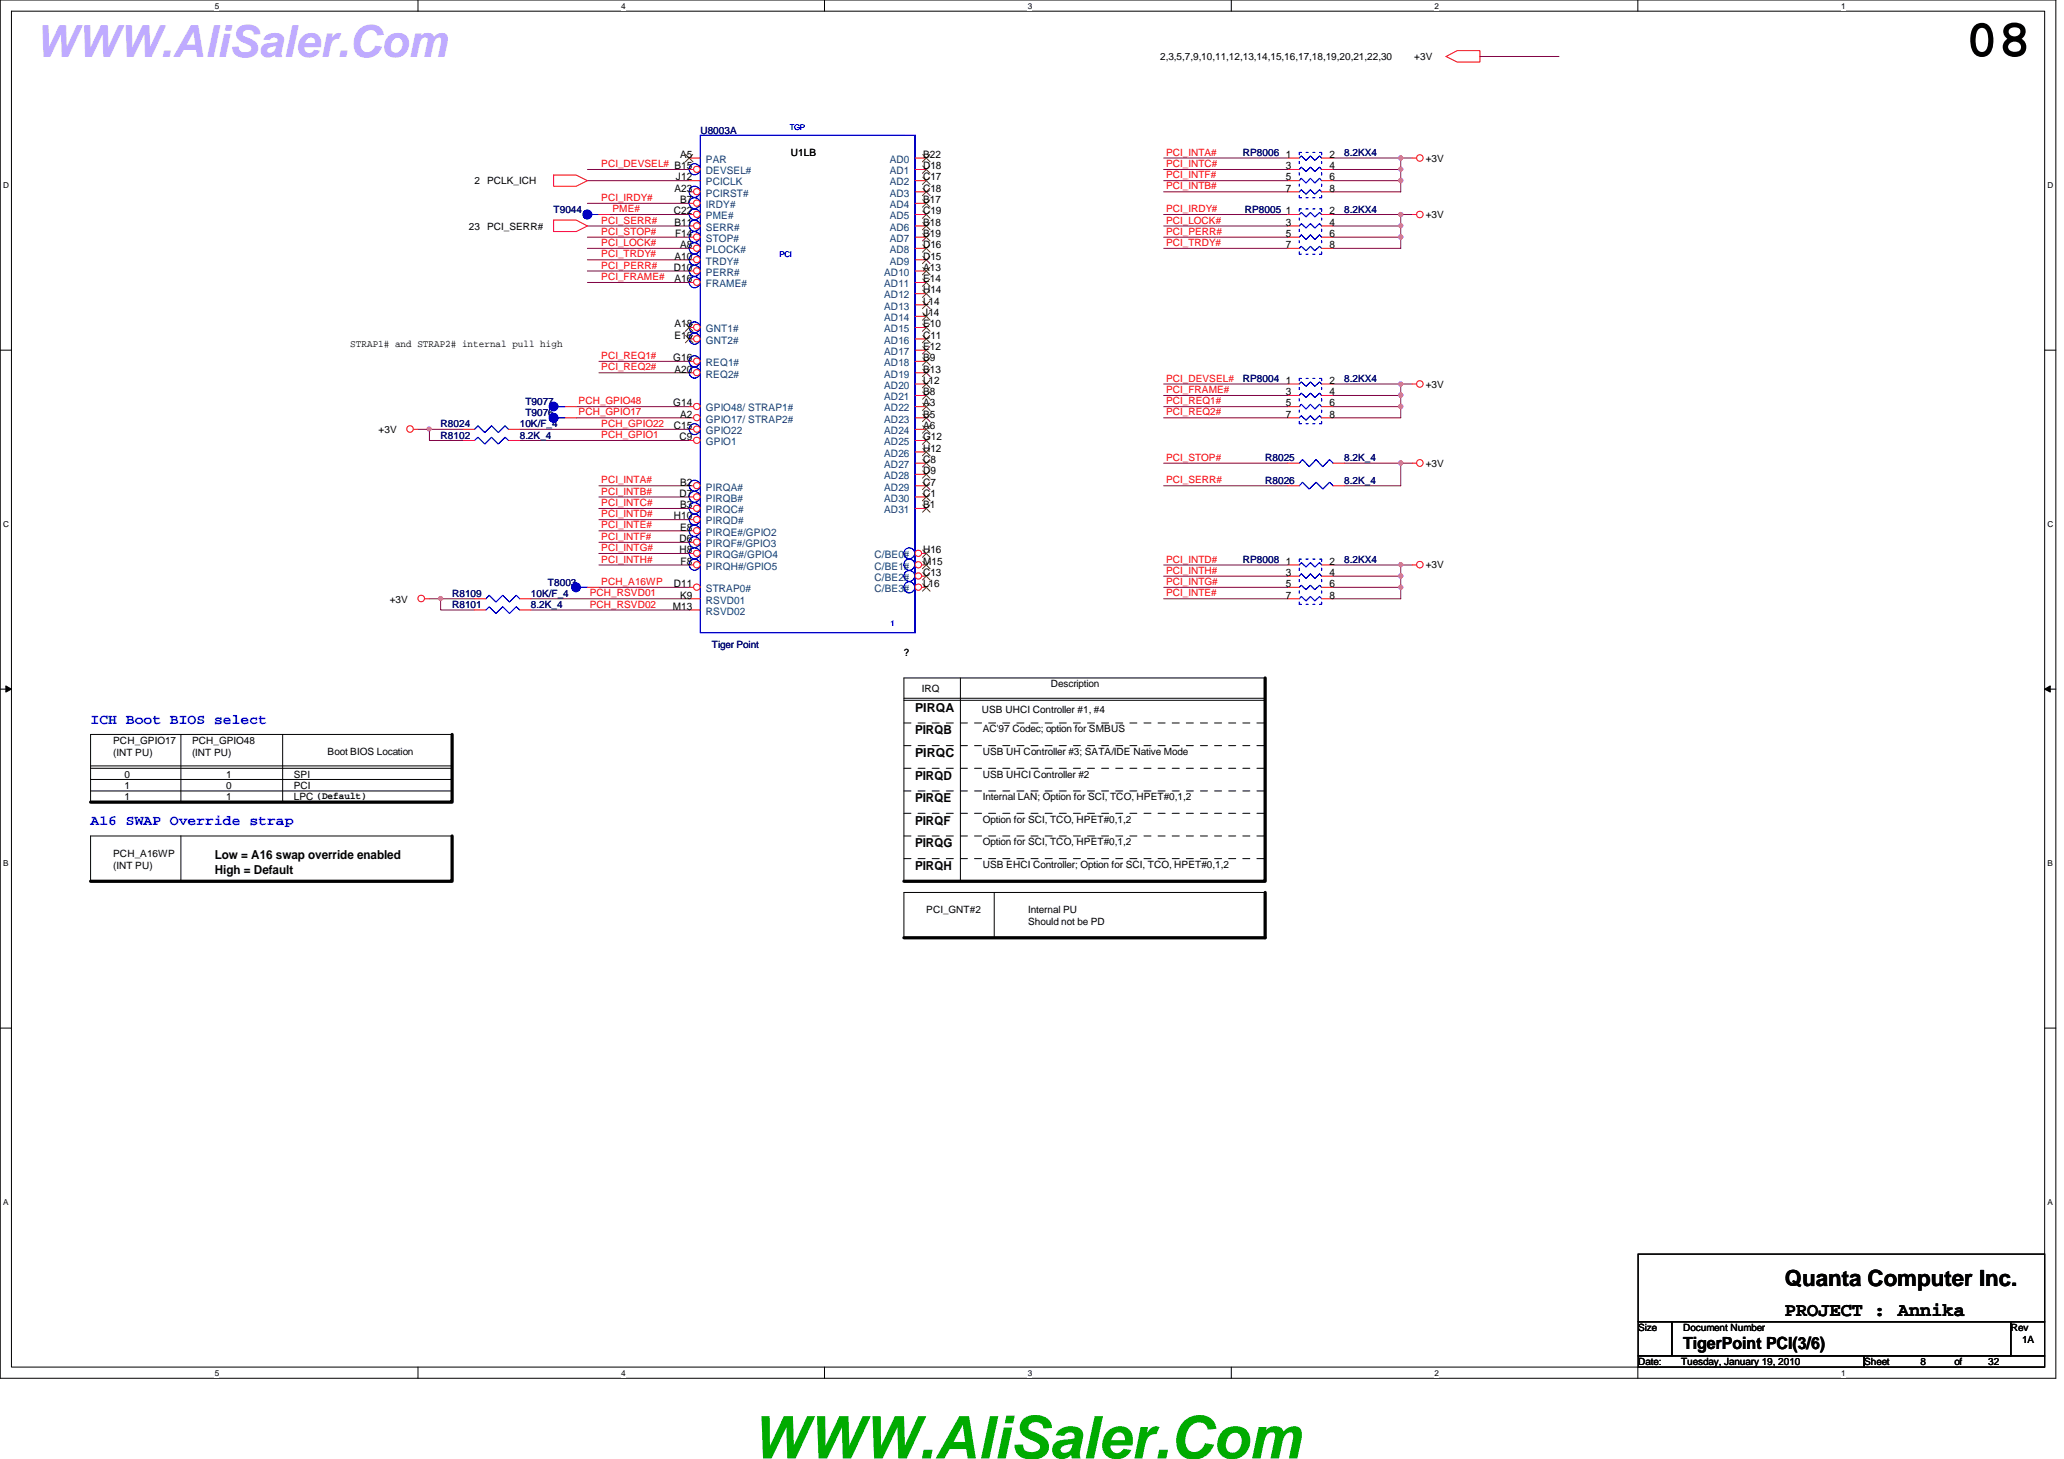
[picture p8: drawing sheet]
<svg xmlns="http://www.w3.org/2000/svg" width="297mm" height="210mm" viewBox="0 0 297 210" stroke-linecap="round" stroke-linejoin="round" font-family="sans-serif">
<path d="M0 0h295.9v198.3h-295.9zM1.6 1.6h292.7v195.1h-292.7z" fill="none" stroke="#000" stroke-width=".14"/>
<g fill="#fff">
<path d="M30.9 .2h.6v1.3h-.6z"/>
<path d="M30.9 196.8h.6v1.4h-.6z"/>
</g>
<path d="M60.2 0v1.6M60.2 196.7v1.6" fill="none" stroke="#000" stroke-width=".14"/>
<g fill="#fff">
<path d="M89.4 .2h.6v1.3h-.6z"/>
<path d="M89.4 196.8h.6v1.4h-.6z"/>
</g>
<path d="M118.7 0v1.6M118.7 196.7v1.6" fill="none" stroke="#000" stroke-width=".14"/>
<g fill="#fff">
<path d="M147.9 .2h.6v1.3h-.6z"/>
<path d="M147.9 196.8h.6v1.4h-.6z"/>
</g>
<path d="M177.2 0v1.6M177.2 196.7v1.6" fill="none" stroke="#000" stroke-width=".14"/>
<g fill="#fff">
<path d="M206.5 .2h.5v1.3h-.5z"/>
<path d="M206.5 196.8h.5v1.4h-.5z"/>
</g>
<path d="M235.7 0v1.6M235.7 196.7v1.6" fill="none" stroke="#000" stroke-width=".14"/>
<g fill="#fff">
<path d="M265 .2h.6v1.3h-.6z"/>
<path d="M265 196.8h.6v1.4h-.6z"/>
<path d="M.5 26h.8v1.3h-.8z"/>
<path d="M294.7 26h.8v1.3h-.8z"/>
<path d="M.5 74.8h.8v1.3h-.8z"/>
<path d="M294.7 74.8h.8v1.3h-.8z"/>
</g>
<path d="M0 50.4h1.6M294.3 50.4h1.6" fill="none" stroke="#000" stroke-width=".14"/>
<g fill="#fff">
<path d="M.5 123.5h.7v1.3h-.7z"/>
<path d="M294.7 123.5h.7v1.3h-.7z"/>
</g>
<path d="M0 99.1h1.6M.8 98.7l.8 .4-.8 .5zM294.3 99.1h1.6M294.3 99.1l.8-.4v.9z" fill="none" stroke="#000" stroke-width=".14"/>
<path d="M.8 98.7l.8 .4-.8 .5zM294.3 99.1l.8-.4v.9z" fill="#000"/>
<g fill="#fff">
<path d="M.5 172.3h.7v1.3h-.7z"/>
<path d="M294.7 172.3h.7v1.3h-.7z"/>
</g>
<path d="M0 147.9h1.6M294.3 147.9h1.6" fill="none" stroke="#000" stroke-width=".14"/>
<path d="M201.6 22.7v1.7M201.6 55.2h1.6M191.9 81.3h9.7M191.9 86.1h9.7" fill="none" stroke="#800040" stroke-width=".14"/>
<circle cx="201.6" cy="22.7" r=".3" fill="#f0f"/>
<circle cx="201.6" cy="22.7" r=".3" fill="none" stroke="#f0f" stroke-width=".14"/>
<path d="M201.6 56.9v1.6" fill="none" stroke="#800040" stroke-width=".14"/>
<circle cx="201.6" cy="58.5" r=".31" fill="#f0f"/>
<circle cx="201.6" cy="58.5" r=".31" fill="none" stroke="#f0f" stroke-width=".14"/>
<circle cx="201.6" cy="56.8" r=".3" fill="#f0f"/>
<circle cx="201.6" cy="56.8" r=".3" fill="none" stroke="#f0f" stroke-width=".14"/>
<path d="M201.6 30.9v1.6" fill="none" stroke="#800040" stroke-width=".14"/>
<circle cx="201.6" cy="30.9" r=".3" fill="#f0f"/>
<circle cx="201.6" cy="30.9" r=".3" fill="none" stroke="#f0f" stroke-width=".14"/>
<path d="M191.9 32.5h9.7M191.9 58.5h9.7M191.9 82.9h9.7" fill="none" stroke="#800040" stroke-width=".14"/>
<circle cx="201.6" cy="82.9" r=".31" fill="#f0f"/>
<circle cx="201.6" cy="82.9" r=".31" fill="none" stroke="#f0f" stroke-width=".14"/>
<path d="M191.9 34.1h9.7M201.6 24.4v1.6M201.6 82.9v1.6" fill="none" stroke="#800040" stroke-width=".14"/>
<circle cx="201.6" cy="26" r=".31" fill="#f0f"/>
<circle cx="201.6" cy="26" r=".31" fill="none" stroke="#f0f" stroke-width=".14"/>
<circle cx="201.6" cy="24.3" r=".3" fill="#f0f"/>
<circle cx="201.6" cy="24.3" r=".3" fill="none" stroke="#f0f" stroke-width=".14"/>
<path d="M191.9 27.6h9.7M201.6 34.1v1.6M191.9 84.5h9.7v1.6" fill="none" stroke="#800040" stroke-width=".14"/>
<circle cx="201.6" cy="84.5" r=".3" fill="#f0f"/>
<circle cx="201.6" cy="84.5" r=".3" fill="none" stroke="#f0f" stroke-width=".14"/>
<path d="M201.6 26v1.6M201.6 55.2v1.7" fill="none" stroke="#800040" stroke-width=".14"/>
<circle cx="201.6" cy="56.8" r=".3" fill="#f0f"/>
<circle cx="201.6" cy="56.8" r=".3" fill="none" stroke="#f0f" stroke-width=".14"/>
<circle cx="201.6" cy="55.2" r=".3" fill="#f0f"/>
<circle cx="201.6" cy="55.2" r=".3" fill="none" stroke="#f0f" stroke-width=".14"/>
<path d="M191.9 26h9.7M191.9 30.9h9.7M191.9 56.9h9.7" fill="none" stroke="#800040" stroke-width=".14"/>
<circle cx="201.6" cy="30.9" r=".3" fill="#f0f"/>
<circle cx="201.6" cy="30.9" r=".3" fill="none" stroke="#f0f" stroke-width=".14"/>
<path d="M191.9 22.7h9.7" fill="none" stroke="#800040" stroke-width=".14"/>
<circle cx="201.6" cy="22.7" r=".3" fill="#f0f"/>
<circle cx="201.6" cy="22.7" r=".3" fill="none" stroke="#f0f" stroke-width=".14"/>
<path d="M201.6 81.3h1.6" fill="none" stroke="#800040" stroke-width=".14"/>
<circle cx="201.6" cy="81.2" r=".3" fill="#f0f"/>
<circle cx="201.6" cy="81.2" r=".3" fill="none" stroke="#f0f" stroke-width=".14"/>
<path d="M191.9 24.4h9.7M191.9 35.7h9.7M201.6 32.5v1.6M201.6 22.7h1.6M201.6 30.9h1.6M201.6 58.5v1.6h-9.7M201.6 81.3v1.6" fill="none" stroke="#800040" stroke-width=".14"/>
<circle cx="201.6" cy="34.1" r=".31" fill="#f0f"/>
<circle cx="201.6" cy="34.1" r=".31" fill="none" stroke="#f0f" stroke-width=".14"/>
<circle cx="201.6" cy="32.5" r=".3" fill="#f0f"/>
<circle cx="201.6" cy="32.5" r=".3" fill="none" stroke="#f0f" stroke-width=".14"/>
<g fill="none" stroke="#800040" stroke-width=".14">
<path d="M84.5 29.3h14.7M84.5 35.7h14.7M84.5 24.4h14.7M84.5 39h14.7M84.5 32.5h14.7M84.5 34.1h14.7M84.5 37.4h14.7M82.9 58.5h16.3M84.5 40.6h14.7M86.2 53.6h13M86.2 52h13M191.9 55.2h9.7"/>
<path d="M61.8 61.8h4.9M74.8 61.8h24.4M82.9 60.1h16.3M86.2 78h13M86.2 76.4h13M86.2 79.6h13M86.2 74.8h13M86.2 69.9h13M86.2 71.5h13M86.2 73.2h13M86.2 81.3h13M86.2 84.5h13"/>
</g>
<circle cx="61.8" cy="61.7" r=".3" fill="#f0f"/>
<circle cx="61.8" cy="61.7" r=".3" fill="none" stroke="#f0f" stroke-width=".14"/>
<g fill="none" stroke="#800040" stroke-width=".14">
<path d="M167.5 22.7h17.8M167.5 24.4h17.8M167.5 26h17.8M167.5 27.6h17.8M167.5 30.9h17.8M167.5 32.5h17.8M167.5 34.1h17.8M167.5 35.7h17.8M167.5 55.2h17.8M167.5 56.9h17.8M167.5 58.5h17.8M167.5 66.6h17.8"/>
<path d="M167.5 69.9h17.8M167.5 60.1h17.8M193.5 66.6h8.1v3.3M167.5 82.9h17.8M167.5 84.5h17.8"/>
</g>
<circle cx="201.6" cy="66.6" r=".31" fill="#f0f"/>
<circle cx="201.6" cy="66.6" r=".31" fill="none" stroke="#f0f" stroke-width=".14"/>
<path d="M84.5 26h14.7M193.5 69.9h8.1M201.6 66.6h1.6M68.3 86.1h-4.9v1.7h4.9M76.4 86.1h22.8M76.4 87.8h22.8M167.5 81.3h17.8M167.5 86.1h17.8" fill="none" stroke="#800040" stroke-width=".14"/>
<circle cx="63.4" cy="86.1" r=".3" fill="#f0f"/>
<circle cx="63.4" cy="86.1" r=".3" fill="none" stroke="#f0f" stroke-width=".14"/>
<path d="M213 8.1h11.4M87.8 30.9h11.4M60.2 61.8h1.6v1.6h4.9M74.8 63.4h24.4M61.8 86.1h1.6" fill="none" stroke="#800040" stroke-width=".14"/>
<g fill="none" stroke="#f00" stroke-width=".14">
<path d="M208.1 8.1l1.6-.8h3.3v1.6h-3.3zM79.7 25.2h3.2l1.6 .8-1.6 .8h-3.2zM79.7 31.7h3.2l1.6 .8-1.6 .8h-3.2zM203.2 22.7h.7M203.2 30.9h.7M203.2 55.2h.7M59.5 61.8h.7M185.3 69.9h1.7M191.9 69.9h1.6M203.2 66.6h.7M61.1 86.1h.7M203.2 81.3h.7"/>
<circle cx="204.3" cy="30.9" r=".47"/>
<circle cx="204.3" cy="22.7" r=".47"/>
<circle cx="204.3" cy="55.2" r=".47"/>
<circle cx="59" cy="61.7" r=".47"/>
<circle cx="204.3" cy="66.6" r=".48"/>
<circle cx="60.6" cy="86.1" r=".47"/>
<circle cx="204.3" cy="81.2" r=".47"/>
</g>
<g fill="none" stroke="#000" stroke-width=".14">
<path d="M138.2 97.5v29.3M182.1 97.5h-52v29.3M13 110.2h52.1M13 110.5h52.1M13 112.1h52.1M13 113.8h52.1M26 105.7v9.7M40.7 105.7v9.7M65.1 105.7h-52.1v9.7M130.1 100.8h52M130.1 100.5h52M26 120.3v6.5"/>
<path d="M65.1 120.3h-52.1v6.5M143.1 128.4v6.5M182.1 128.4h-52v6.5M235.8 180.4h58.5v9.8h-58.5zM235.8 190.2h4.8v4.9h-4.8zM235.8 195.1h32.5v1.6h-32.5zM240.6 190.2h48.8v4.9h-48.8zM268.3 195.1h26v1.6h-26zM289.4 190.2h4.9v4.9h-4.9z"/>
</g>
<path d="M182.1 97.5v29.3h-52M65.1 105.7v9.7h-52.1M65.1 120.3v6.5h-52.1M182.1 128.4v6.5h-52" fill="none" stroke="#000" stroke-width=".47"/>
<g fill="none" stroke="#000" stroke-width=".14" stroke-dasharray="1 1 1 1 1 1 1 1">
<path d="M130.1 104h52M130.1 107.3h52M130.1 110.5h52M130.1 113.8h52M130.1 117h52M182.1 104h.1M182.1 107.3h.1M182.1 110.5h.1M182.1 113.8h.1M182.1 117h.1M130.1 120.3h52M130.1 123.5h52"/>
<path d="M182.1 120.3h.1M182.1 123.5h.1"/>
</g>
<path d="M187 69.9l.4-.5 1 1 1-1 1 1 .9-1 .6 .5" fill="none" stroke="#00f" stroke-width=".14"/>
<circle cx="84.5" cy="30.9" r=".64" fill="#00f"/>
<g fill="none" stroke="#00f" stroke-width=".14">
<path d="M85.2 30.9h1"/>
<circle cx="84.5" cy="30.9" r=".64"/>
</g>
<circle cx="84.5" cy="30.9" r=".64" fill="#00f"/>
<g fill="none" stroke="#00f" stroke-width=".14">
<path d="M100.8 19.5h30.9v71.5h-30.9zM130.1 19.5h-29.3v71.5h30.9v-71.5M85.2 30.9h1M187 55.8v.2M187 57.4v.3M187 59v.3M187 55.2l.3-.3 .7 .7 .6-.7 .6 .7 .7-.7 .3 .3M187 56.9l.3-.3 .7 .6 .6-.6 .6 .6 .7-.6 .3 .3M187 58.5l.3-.3 .7 .6 .6-.6 .6 .6 .7-.6 .3 .3M187.3 54.4h-.3v.4M188 54.4h.3M188.9 54.4h.3"/>
<path d="M189.9 54.4h.3v.4M190.2 59v.3M190.2 57.4v.3M190.2 55.8v.2M68.3 61.8l.5-.5 1 .9 .9-.9 1 .9 1-.9 .5 .5M187 60.6v.4h.3M187 60.1l.3-.3 .7 .7 .6-.7 .6 .7 .7-.7 .3 .3M187 66.6l.4-.5 1 1 1-1 1 1 .9-1 .6 .5M188 61h.3M188.9 61h.3M190.2 60.6v.4h-.3M69.9 87.8l.5-.5 1 1 .9-1 1 1 1-1 .5 .5"/>
<circle cx="84.5" cy="30.9" r=".64"/>
<circle cx="100" cy="35.7" r=".79"/>
<circle cx="100" cy="32.5" r=".79"/>
<circle cx="100" cy="24.3" r=".79"/>
<circle cx="100" cy="27.6" r=".79"/>
<circle cx="100" cy="29.2" r=".78"/>
<circle cx="100" cy="30.8" r=".78"/>
<circle cx="100" cy="39" r=".78"/>
<circle cx="100" cy="34.1" r=".78"/>
<circle cx="100" cy="37.4" r=".78"/>
<circle cx="100" cy="40.6" r=".79"/>
<circle cx="100" cy="48.7" r=".79"/>
<circle cx="100" cy="52" r=".79"/>
<circle cx="100" cy="53.6" r=".78"/>
<circle cx="100" cy="47.1" r=".78"/>
<circle cx="100" cy="73.1" r=".79"/>
<circle cx="100" cy="76.4" r=".79"/>
<circle cx="100" cy="79.6" r=".78"/>
<circle cx="100" cy="71.5" r=".78"/>
<circle cx="100" cy="74.7" r=".78"/>
<circle cx="100" cy="78" r=".78"/>
<circle cx="100" cy="69.9" r=".78"/>
<circle cx="100" cy="61.7" r=".78"/>
<circle cx="130.9" cy="79.6" r=".78"/>
<circle cx="100" cy="81.2" r=".79"/>
<circle cx="130.9" cy="84.5" r=".79"/>
<circle cx="130.9" cy="81.2" r=".79"/>
<circle cx="130.9" cy="82.9" r=".78"/>
</g>
<g fill="none" stroke="#f00" stroke-width=".14">
<path d="M86.2 30.9h1.6M185.3 55.2h1.7M185.3 56.9h1.7M185.3 58.5h1.7M190.2 55.2h1.7M190.2 56.9h1.7M190.2 58.5h1.7M66.7 61.8h1.6M73.2 61.8h1.6M185.3 60.1h1.7M185.3 66.6h1.7M190.2 60.1h1.7"/>
<path d="M191.9 66.6h1.6M68.3 87.8h1.6M74.8 87.8h1.6"/>
</g>
<circle cx="100.3" cy="81.3" r=".46" fill="#fff"/>
<g fill="none" stroke="#f00" stroke-width=".14">
<path d="M99.2 81.3h.6"/>
<circle cx="100.3" cy="81.3" r=".46"/>
</g>
<circle cx="100.3" cy="79.6" r=".46" fill="#fff"/>
<g fill="none" stroke="#f00" stroke-width=".14">
<path d="M99.2 79.6h.6"/>
<circle cx="100.3" cy="79.6" r=".46"/>
</g>
<circle cx="100.3" cy="78" r=".46" fill="#fff"/>
<g fill="none" stroke="#f00" stroke-width=".14">
<path d="M99.2 78h.6"/>
<circle cx="100.3" cy="78" r=".46"/>
</g>
<circle cx="100.3" cy="76.3" r=".46" fill="#fff"/>
<g fill="none" stroke="#f00" stroke-width=".14">
<path d="M99.2 76.4h.6"/>
<circle cx="100.3" cy="76.3" r=".46"/>
</g>
<circle cx="100.3" cy="74.7" r=".46" fill="#fff"/>
<g fill="none" stroke="#f00" stroke-width=".14">
<path d="M99.2 74.8h.6"/>
<circle cx="100.3" cy="74.7" r=".46"/>
</g>
<circle cx="100.3" cy="73.1" r=".46" fill="#fff"/>
<g fill="none" stroke="#f00" stroke-width=".14">
<path d="M99.2 73.2h.6"/>
<circle cx="100.3" cy="73.1" r=".46"/>
</g>
<circle cx="100.3" cy="71.5" r=".46" fill="#fff"/>
<g fill="none" stroke="#f00" stroke-width=".14">
<path d="M99.2 71.5h.6"/>
<circle cx="100.3" cy="71.5" r=".46"/>
</g>
<circle cx="100.3" cy="69.9" r=".46" fill="#fff"/>
<g fill="none" stroke="#f00" stroke-width=".14">
<path d="M99.2 69.9h.6"/>
<circle cx="100.3" cy="69.9" r=".46"/>
</g>
<circle cx="100.3" cy="63.3" r=".46" fill="#fff"/>
<g fill="none" stroke="#f00" stroke-width=".14">
<path d="M99.2 63.4h.6"/>
<circle cx="100.3" cy="63.3" r=".46"/>
</g>
<circle cx="100.3" cy="61.7" r=".46" fill="#fff"/>
<g fill="none" stroke="#f00" stroke-width=".14">
<path d="M99.2 61.8h.6M99.2 87.8h1.6"/>
<circle cx="100.3" cy="61.7" r=".46"/>
</g>
<circle cx="100.3" cy="53.6" r=".46" fill="#fff"/>
<g fill="none" stroke="#f00" stroke-width=".14">
<path d="M99.2 53.6h.6"/>
<circle cx="100.3" cy="53.6" r=".46"/>
</g>
<circle cx="100.3" cy="52" r=".46" fill="#fff"/>
<g fill="none" stroke="#f00" stroke-width=".14">
<path d="M99.2 52h.6M99.2 86.1h1.6"/>
<circle cx="100.3" cy="52" r=".46"/>
</g>
<circle cx="100.3" cy="60.1" r=".46" fill="#fff"/>
<g fill="none" stroke="#f00" stroke-width=".14">
<path d="M99.2 60.1h.6"/>
<circle cx="100.3" cy="60.1" r=".46"/>
</g>
<circle cx="100.3" cy="58.5" r=".46" fill="#fff"/>
<g fill="none" stroke="#f00" stroke-width=".14">
<path d="M99.2 58.5h.6"/>
<circle cx="100.3" cy="58.5" r=".46"/>
</g>
<circle cx="100.3" cy="84.5" r=".46" fill="#fff"/>
<g fill="none" stroke="#f00" stroke-width=".14">
<path d="M99.2 84.5h.6"/>
<circle cx="100.3" cy="84.5" r=".46"/>
</g>
<circle cx="100.3" cy="48.7" r=".46" fill="#fff"/>
<g fill="none" stroke="#f00" stroke-width=".14">
<path d="M99.2 48.8h.6"/>
<circle cx="100.3" cy="48.7" r=".46"/>
</g>
<path d="M98.7 48.3l1 1M99.7 48.3l-1.1 1" fill="none" stroke="#804000" stroke-width=".14"/>
<circle cx="100.3" cy="47.1" r=".46" fill="#fff"/>
<g fill="none" stroke="#f00" stroke-width=".14">
<path d="M99.2 47.1h.6"/>
<circle cx="100.3" cy="47.1" r=".46"/>
</g>
<path d="M98.7 46.6l1 1.1M99.7 46.6l-1.1 1.1" fill="none" stroke="#804000" stroke-width=".14"/>
<circle cx="100.3" cy="40.6" r=".46" fill="#fff"/>
<g fill="none" stroke="#f00" stroke-width=".14">
<path d="M99.2 40.6h.6"/>
<circle cx="100.3" cy="40.6" r=".46"/>
</g>
<circle cx="100.3" cy="39" r=".46" fill="#fff"/>
<g fill="none" stroke="#f00" stroke-width=".14">
<path d="M99.2 39h.6"/>
<circle cx="100.3" cy="39" r=".46"/>
</g>
<circle cx="100.3" cy="37.4" r=".46" fill="#fff"/>
<g fill="none" stroke="#f00" stroke-width=".14">
<path d="M99.2 37.4h.6"/>
<circle cx="100.3" cy="37.4" r=".46"/>
</g>
<circle cx="100.3" cy="35.7" r=".46" fill="#fff"/>
<g fill="none" stroke="#f00" stroke-width=".14">
<path d="M99.2 35.7h.6"/>
<circle cx="100.3" cy="35.7" r=".46"/>
</g>
<circle cx="100.3" cy="34.1" r=".46" fill="#fff"/>
<g fill="none" stroke="#f00" stroke-width=".14">
<path d="M99.2 34.1h.6"/>
<circle cx="100.3" cy="34.1" r=".46"/>
</g>
<circle cx="100.3" cy="32.5" r=".46" fill="#fff"/>
<g fill="none" stroke="#f00" stroke-width=".14">
<path d="M99.2 32.5h.6"/>
<circle cx="100.3" cy="32.5" r=".46"/>
</g>
<circle cx="100.3" cy="30.8" r=".46" fill="#fff"/>
<g fill="none" stroke="#f00" stroke-width=".14">
<path d="M99.2 30.9h.6"/>
<circle cx="100.3" cy="30.8" r=".46"/>
</g>
<circle cx="100.3" cy="29.2" r=".46" fill="#fff"/>
<g fill="none" stroke="#f00" stroke-width=".14">
<path d="M99.2 29.3h.6"/>
<circle cx="100.3" cy="29.2" r=".46"/>
</g>
<circle cx="100.3" cy="27.6" r=".46" fill="#fff"/>
<g fill="none" stroke="#f00" stroke-width=".14">
<path d="M99.2 27.6h.6M99.2 26h1.6"/>
<circle cx="100.3" cy="27.6" r=".46"/>
</g>
<circle cx="100.3" cy="24.4" r=".46" fill="#fff"/>
<g fill="none" stroke="#f00" stroke-width=".14">
<path d="M99.2 24.4h.6M99.2 22.7h1.6"/>
<circle cx="100.3" cy="24.4" r=".46"/>
</g>
<path d="M98.7 22.2l1 1.1M99.7 22.2l-1.1 1.1" fill="none" stroke="#804000" stroke-width=".14"/>
<circle cx="132.2" cy="84.5" r=".46" fill="#fff"/>
<g fill="none" stroke="#f00" stroke-width=".14">
<path d="M132.7 84.5h.6"/>
<circle cx="132.2" cy="84.5" r=".46"/>
</g>
<path d="M132.8 84l1.1 1M133.8 84l-1 1" fill="none" stroke="#804000" stroke-width=".14"/>
<circle cx="132.2" cy="82.9" r=".46" fill="#fff"/>
<g fill="none" stroke="#f00" stroke-width=".14">
<path d="M132.7 82.9h.6"/>
<circle cx="132.2" cy="82.9" r=".46"/>
</g>
<path d="M132.8 82.4l1.1 1M133.8 82.4l-1 1" fill="none" stroke="#804000" stroke-width=".14"/>
<circle cx="132.2" cy="81.3" r=".46" fill="#fff"/>
<g fill="none" stroke="#f00" stroke-width=".14">
<path d="M132.7 81.3h.6"/>
<circle cx="132.2" cy="81.3" r=".46"/>
</g>
<path d="M132.8 80.8l1.1 1M133.8 80.8l-1 1" fill="none" stroke="#804000" stroke-width=".14"/>
<circle cx="132.2" cy="79.6" r=".46" fill="#fff"/>
<g fill="none" stroke="#f00" stroke-width=".14">
<path d="M131.7 39h1.6M131.7 37.4h1.6M131.7 35.7h1.6M131.7 34.1h1.6M131.7 32.5h1.6M131.7 30.9h1.6M131.7 29.3h1.6M131.7 27.6h1.6M131.7 26h1.6M131.7 24.4h1.6M131.7 22.7h1.6M131.7 58.5h1.6"/>
<path d="M131.7 56.9h1.6M131.7 55.2h1.6M131.7 53.6h1.6M131.7 52h1.6M131.7 50.4h1.6M131.7 48.8h1.6M131.7 47.1h1.6M131.7 45.5h1.6M131.7 43.9h1.6M131.7 42.2h1.6M131.7 40.6h1.6M131.7 73.2h1.6"/>
<path d="M131.7 71.5h1.6M131.7 69.9h1.6M131.7 68.2h1.6M131.7 66.6h1.6M131.7 65h1.6M131.7 63.4h1.6M131.7 61.8h1.6M131.7 60.1h1.6M132.7 79.6h.6"/>
<circle cx="132.2" cy="79.6" r=".46"/>
</g>
<g fill="none" stroke="#804000" stroke-width=".14">
<path d="M132.8 38.5l1.1 1M132.8 36.9l1.1 1M132.8 35.2l1.1 1.1M132.8 33.6l1.1 1.1M132.8 32l1.1 1.1M132.8 30.4l1.1 1M132.8 28.7l1.1 1.1M132.8 27.1l1.1 1.1M132.8 25.5l1.1 1M132.8 23.9l1.1 1M132.8 22.2l1.1 1.1M133.8 38.5l-1 1"/>
<path d="M133.8 36.9l-1 1M133.8 35.2l-1 1.1M133.8 33.6l-1 1.1M133.8 32l-1 1.1M133.8 30.4l-1 1M133.8 28.7l-1 1.1M133.8 27.1l-1 1.1M133.8 25.5l-1 1M133.8 23.9l-1 1M133.8 22.2l-1 1.1M132.8 59.6l1.1 1.1M132.8 58l1.1 1.1"/>
<path d="M132.8 56.4l1.1 1M132.8 54.7l1.1 1.1M132.8 53.1l1.1 1.1M132.8 51.5l1.1 1M132.8 49.9l1.1 1M132.8 48.3l1.1 1M132.8 46.6l1.1 1.1M132.8 45l1.1 1.1M132.8 43.3l1.1 1.1M132.8 41.7l1.1 1.1M132.8 40.1l1.1 1.1M133.8 59.6l-1 1.1"/>
<path d="M133.8 58l-1 1.1M133.8 56.4l-1 1M133.8 54.7l-1 1.1M133.8 53.1l-1 1.1M133.8 51.5l-1 1M133.8 49.9l-1 1M133.8 48.3l-1 1M133.8 46.6l-1 1.1M133.8 45l-1 1.1M133.8 43.3l-1 1.1M133.8 41.7l-1 1.1M133.8 40.1l-1 1.1"/>
<path d="M132.8 79.1l1.1 1.1M132.8 72.6l1.1 1.1M132.8 71l1.1 1.1M132.8 69.4l1.1 1M132.8 67.7l1.1 1.1M132.8 66.1l1.1 1.1M132.8 64.5l1.1 1.1M132.8 62.9l1.1 1M132.8 61.3l1.1 1M133.8 79.1l-1 1.1M133.8 72.6l-1 1.1M133.8 71l-1 1.1"/>
<path d="M133.8 69.4l-1 1M133.8 67.7l-1 1.1M133.8 66.1l-1 1.1M133.8 64.5l-1 1.1M133.8 62.9l-1 1M133.8 61.3l-1 1"/>
</g>
<circle cx="79.7" cy="60.1" r=".64" fill="#00f"/>
<g fill="none" stroke="#00f" stroke-width=".14">
<path d="M80.3 60.1h1"/>
<circle cx="79.7" cy="60.1" r=".64"/>
</g>
<circle cx="79.7" cy="60.1" r=".64" fill="#00f"/>
<g fill="none" stroke="#00f" stroke-width=".14">
<path d="M80.3 60.1h1"/>
<circle cx="79.7" cy="60.1" r=".64"/>
</g>
<path d="M81.3 60.1h1.6" fill="none" stroke="#f00" stroke-width=".14"/>
<circle cx="79.7" cy="58.5" r=".63" fill="#00f"/>
<g fill="none" stroke="#00f" stroke-width=".14">
<path d="M80.3 58.5h1"/>
<circle cx="79.7" cy="58.5" r=".63"/>
</g>
<circle cx="79.7" cy="58.5" r=".63" fill="#00f"/>
<g fill="none" stroke="#00f" stroke-width=".14">
<path d="M187 36.2v.4h.3M187 31.4v.3M187 33v.3M187 34.6v.3M187 30.9l.3-.3 .7 .6 .6-.6 .6 .6 .7-.6 .3 .3M187 32.5l.3-.3 .7 .6 .6-.6 .6 .6 .7-.6 .3 .3M187 34.1l.3-.3 .7 .7 .6-.7 .6 .7 .7-.7 .3 .3M187 35.7l.3-.3 .7 .7 .6-.7 .6 .7 .7-.7 .3 .3M187.3 30.1h-.3v.3M188 30.1h.3M188 36.6h.3M188.9 30.1h.3"/>
<path d="M188.9 36.6h.3M189.9 30.1h.3v.3M190.2 36.2v.4h-.3M190.2 34.6v.3M190.2 33v.3M190.2 31.4v.3M80.3 58.5h1M68.3 63.4l.5-.5 1 1 .9-1 1 1 1-1 .5 .5M69.9 86.1l.5-.5 1 1 .9-1 1 1 1-1 .5 .5M187 86.6v.4h.3M187 81.7v.4M187 83.4v.3"/>
<path d="M187 85v.3M187 81.3l.3-.4 .7 .7 .6-.7 .6 .7 .7-.7 .3 .4M187 82.9l.3-.3 .7 .6 .6-.6 .6 .6 .7-.6 .3 .3M187 84.5l.3-.3 .7 .6 .6-.6 .6 .6 .7-.6 .3 .3M187 86.1l.3-.3 .7 .6 .6-.6 .6 .6 .7-.6 .3 .3M187.3 80.4h-.3v.4M188 80.4h.3M188 87h.3M188.9 80.4h.3M188.9 87h.3M189.9 80.4h.3v.4M190.2 86.6v.4h-.3"/>
<path d="M190.2 85v.3M190.2 83.4v.3M190.2 81.7v.4"/>
<circle cx="79.7" cy="58.5" r=".63"/>
</g>
<g fill="none" stroke="#f00" stroke-width=".14">
<path d="M185.3 30.9h1.7M185.3 32.5h1.7M185.3 34.1h1.7M185.3 35.7h1.7M190.2 30.9h1.7M190.2 32.5h1.7M190.2 34.1h1.7M190.2 35.7h1.7M81.3 58.5h1.6M66.7 63.4h1.6M73.2 63.4h1.6M68.3 86.1h1.6"/>
<path d="M74.8 86.1h1.6M185.3 81.3h1.7M185.3 82.9h1.7M185.3 84.5h1.7M185.3 86.1h1.7M190.2 81.3h1.7M190.2 82.9h1.7M190.2 84.5h1.7M190.2 86.1h1.7"/>
</g>
<circle cx="82.9" cy="84.5" r=".63" fill="#00f"/>
<g fill="none" stroke="#00f" stroke-width=".14">
<path d="M83.6 84.5h.9"/>
<circle cx="82.9" cy="84.5" r=".63"/>
</g>
<circle cx="82.9" cy="84.5" r=".63" fill="#00f"/>
<g fill="none" stroke="#00f" stroke-width=".14">
<path d="M187 28.1v.3h.3M187 23.2v.3M187 24.8v.4M187 26.5v.3M187 22.7l.3-.3 .7 .7 .6-.7 .6 .7 .7-.7 .3 .3M187 24.4l.3-.4 .7 .7 .6-.7 .6 .7 .7-.7 .3 .4M187 26l.3-.3 .7 .6 .6-.6 .6 .6 .7-.6 .3 .3M187 27.6l.3-.3 .7 .6 .6-.6 .6 .6 .7-.6 .3 .3M187.3 21.9h-.3v.4M188 21.9h.3M188 28.4h.3M188.9 21.9h.3"/>
<path d="M188.9 28.4h.3M189.9 21.9h.3v.4M190.2 28.1v.3h-.3M190.2 26.5v.3M190.2 24.8v.4M190.2 23.2v.3M83.6 84.5h.9"/>
<circle cx="82.9" cy="84.5" r=".63"/>
</g>
<path d="M185.3 22.7h1.7M185.3 24.4h1.7M185.3 26h1.7M185.3 27.6h1.7M190.2 22.7h1.7M190.2 24.4h1.7M190.2 26h1.7M190.2 27.6h1.7M84.5 84.5h1.7" fill="none" stroke="#f00" stroke-width=".14"/>
<circle cx="201.6" cy="22.7" r=".3" fill="#f0f"/>
<circle cx="201.6" cy="22.7" r=".3" fill="none" stroke="#f0f" stroke-width=".14"/>
<circle cx="201.6" cy="58.5" r=".31" fill="#f0f"/>
<circle cx="201.6" cy="58.5" r=".31" fill="none" stroke="#f0f" stroke-width=".14"/>
<circle cx="201.6" cy="56.8" r=".3" fill="#f0f"/>
<circle cx="201.6" cy="56.8" r=".3" fill="none" stroke="#f0f" stroke-width=".14"/>
<circle cx="201.6" cy="30.9" r=".3" fill="#f0f"/>
<circle cx="201.6" cy="30.9" r=".3" fill="none" stroke="#f0f" stroke-width=".14"/>
<circle cx="201.6" cy="82.9" r=".31" fill="#f0f"/>
<circle cx="201.6" cy="82.9" r=".31" fill="none" stroke="#f0f" stroke-width=".14"/>
<circle cx="201.6" cy="26" r=".31" fill="#f0f"/>
<circle cx="201.6" cy="26" r=".31" fill="none" stroke="#f0f" stroke-width=".14"/>
<circle cx="201.6" cy="24.3" r=".3" fill="#f0f"/>
<circle cx="201.6" cy="24.3" r=".3" fill="none" stroke="#f0f" stroke-width=".14"/>
<circle cx="201.6" cy="84.5" r=".3" fill="#f0f"/>
<circle cx="201.6" cy="84.5" r=".3" fill="none" stroke="#f0f" stroke-width=".14"/>
<circle cx="201.6" cy="56.8" r=".3" fill="#f0f"/>
<circle cx="201.6" cy="56.8" r=".3" fill="none" stroke="#f0f" stroke-width=".14"/>
<circle cx="201.6" cy="55.2" r=".3" fill="#f0f"/>
<circle cx="201.6" cy="55.2" r=".3" fill="none" stroke="#f0f" stroke-width=".14"/>
<circle cx="201.6" cy="30.9" r=".3" fill="#f0f"/>
<circle cx="201.6" cy="30.9" r=".3" fill="none" stroke="#f0f" stroke-width=".14"/>
<circle cx="201.6" cy="22.7" r=".3" fill="#f0f"/>
<circle cx="201.6" cy="22.7" r=".3" fill="none" stroke="#f0f" stroke-width=".14"/>
<circle cx="201.6" cy="81.2" r=".3" fill="#f0f"/>
<circle cx="201.6" cy="81.2" r=".3" fill="none" stroke="#f0f" stroke-width=".14"/>
<circle cx="201.6" cy="34.1" r=".31" fill="#f0f"/>
<circle cx="201.6" cy="34.1" r=".31" fill="none" stroke="#f0f" stroke-width=".14"/>
<circle cx="201.6" cy="32.5" r=".3" fill="#f0f"/>
<circle cx="201.6" cy="32.5" r=".3" fill="none" stroke="#f0f" stroke-width=".14"/>
<circle cx="61.8" cy="61.7" r=".3" fill="#f0f"/>
<circle cx="61.8" cy="61.7" r=".3" fill="none" stroke="#f0f" stroke-width=".14"/>
<circle cx="201.6" cy="66.6" r=".31" fill="#f0f"/>
<circle cx="201.6" cy="66.6" r=".31" fill="none" stroke="#f0f" stroke-width=".14"/>
<circle cx="63.4" cy="86.1" r=".3" fill="#f0f"/>
<circle cx="63.4" cy="86.1" r=".3" fill="none" stroke="#f0f" stroke-width=".14"/>
<text font-size="8.5" fill="#00ab00" x="108.2" y="209.8">WWW.AliSaler.Com</text>
<text font-size="7.8" x="282.9" y="8.1">08</text>
<text font-size="6.3" fill="#bfabff" x="5.1" y="8.2">WWW.AliSaler.Com</text>
<text font-size="3.2" x="256.9" y="185">Quanta Computer Inc.</text>
<text font-size="2.8" x="256.9" y="189.3">PROJECT : Annika</text>
<text font-size="2.4" x="242.2" y="194.1">TigerPoint PCI(3/6)</text>
<g font-size="2.1" fill="#00f">
<text x="13" y="104.1">ICH Boot BIOS select</text>
<text x="13" y="118.7">A16 SWAP Override strap</text>
</g>
<g font-size="1.8">
<text x="131.7" y="102.4">PIRQA</text>
<text x="131.7" y="105.7">PIRQB</text>
<text x="131.7" y="108.9">PIRQC</text>
<text x="131.7" y="112.2">PIRQD</text>
<text x="131.7" y="115.4">PIRQE</text>
<text x="131.7" y="118.7">PIRQF</text>
<text x="30.9" y="123.6">Low = A16 swap override enabled</text>
<text x="30.9" y="125.7">High = Default</text>
<text x="131.7" y="121.9">PIRQG</text>
<text x="131.7" y="125.2">PIRQH</text>
</g>
<g font-size="1.5">
<text x="97.9" y="22.7">A5</text>
<text x="132.8" y="22.7">B22</text>
<text x="185" y="22.7">1</text>
<text x="191.3" y="22.7">2</text>
<text x="97.1" y="27.6">A23</text>
<text x="97.3" y="26">J12</text>
<text x="97.9" y="29.2">B7</text>
<text x="132.8" y="29.2">B17</text>
<text x="132.8" y="27.6">C18</text>
<text x="132.8" y="26">C17</text>
<text x="132.8" y="24.3">D18</text>
<text x="185" y="24.3">3</text>
<text x="185" y="26">5</text>
<text x="185" y="27.6">7</text>
<text x="191.3" y="24.3">4</text>
<text x="191.3" y="26">6</text>
<text x="191.3" y="27.6">8</text>
<text x="97" y="30.8">C22</text>
<text x="97.1" y="32.5">B11</text>
<text x="97.2" y="34.1">F14</text>
<text x="97.9" y="35.7">A8</text>
<text x="132.8" y="35.7">D16</text>
<text x="132.8" y="34.1">B19</text>
<text x="132.8" y="32.5">B18</text>
<text x="132.8" y="30.8">C19</text>
<text x="185" y="30.8">1</text>
<text x="185" y="32.5">3</text>
<text x="185" y="34.1">5</text>
<text x="185" y="35.7">7</text>
<text x="191.3" y="30.8">2</text>
<text x="191.3" y="32.5">4</text>
<text x="191.3" y="34.1">6</text>
<text x="191.3" y="35.7">8</text>
<text x="97" y="38.9">D10</text>
<text x="97.1" y="40.6">A16</text>
<text x="97.1" y="37.3">A10</text>
<text x="132.8" y="40.6">E14</text>
<text x="132.8" y="38.9">A13</text>
<text x="132.8" y="37.3">D15</text>
<text x="97.1" y="47.1">A18</text>
<text x="132.8" y="47.1">E10</text>
<text x="132.8" y="45.5">J14</text>
<text x="132.8" y="43.8">L14</text>
<text x="132.8" y="42.2">H14</text>
<text x="96.9" y="51.9">G16</text>
<text x="97.1" y="53.6">A20</text>
<text x="97.1" y="48.7">E16</text>
<text x="132.8" y="53.6">B13</text>
<text x="132.8" y="51.9">B9</text>
<text x="132.8" y="50.3">E12</text>
<text x="132.8" y="48.7">C11</text>
<text x="96.9" y="58.5">G14</text>
<text x="132.8" y="58.5">A3</text>
<text x="132.8" y="56.9">B8</text>
<text x="132.8" y="55.2">L12</text>
<text x="185" y="55.2">1</text>
<text x="185" y="56.9">3</text>
<text x="185" y="58.5">5</text>
<text x="191.3" y="55.2">2</text>
<text x="191.3" y="56.9">4</text>
<text x="191.3" y="58.5">6</text>
<text x="97" y="61.7">C15</text>
<text x="97.8" y="63.3">C9</text>
<text x="97.9" y="60.1">A2</text>
<text x="132.8" y="65">H12</text>
<text x="132.8" y="63.3">G12</text>
<text x="132.8" y="61.7">A6</text>
<text x="132.8" y="60.1">B5</text>
<text x="185" y="60.1">7</text>
<text x="191.3" y="60.1">8</text>
<text x="97.8" y="71.5">D7</text>
<text x="97.9" y="69.8">B2</text>
<text x="132.8" y="71.5">C1</text>
<text x="132.8" y="69.8">C7</text>
<text x="132.8" y="68.2">D9</text>
<text x="132.8" y="66.6">C8</text>
<text x="97" y="74.7">H10</text>
<text x="97.8" y="78">D6</text>
<text x="97.9" y="76.3">E8</text>
<text x="97.9" y="73.1">B3</text>
<text x="132.8" y="73.1">B1</text>
<text x="97.8" y="79.6">H8</text>
<text x="98" y="81.2">F8</text>
<text x="132.8" y="82.8">C13</text>
<text x="132.8" y="81.2">M15</text>
<text x="132.8" y="79.6">H16</text>
<text x="185" y="81.2">1</text>
<text x="185" y="82.8">3</text>
<text x="191.3" y="81.2">2</text>
<text x="191.3" y="82.8">4</text>
<text x="96.8" y="87.7">M13</text>
<text x="97" y="84.5">D11</text>
<text x="97.9" y="86.1">K9</text>
<text x="132.8" y="84.5">L16</text>
<text x="185" y="84.5">5</text>
<text x="185" y="86.1">7</text>
<text x="191.3" y="84.5">6</text>
<text x="191.3" y="86.1">8</text>
</g>
<g font-size="1.5" fill="#004080">
<text x="101.6" y="23.4">PAR</text>
<text x="128.1" y="23.4">AD0</text>
<text x="101.6" y="29.9">IRDY#</text>
<text x="101.6" y="28.3">PCIRST#</text>
<text x="101.6" y="26.7">PCICLK</text>
<text x="101.6" y="25.1">DEVSEL#</text>
<text x="128.1" y="29.9">AD4</text>
<text x="128.1" y="28.3">AD3</text>
<text x="128.1" y="26.7">AD2</text>
<text x="128.1" y="25.1">AD1</text>
<text x="101.6" y="34.8">STOP#</text>
<text x="101.6" y="33.2">SERR#</text>
<text x="101.6" y="31.5">PME#</text>
<text x="128.1" y="34.8">AD7</text>
<text x="128.1" y="33.2">AD6</text>
<text x="128.1" y="31.5">AD5</text>
<text x="101.6" y="41.3">FRAME#</text>
<text x="101.6" y="39.7">PERR#</text>
<text x="101.6" y="38.1">TRDY#</text>
<text x="101.6" y="36.4">PLOCK#</text>
<text x="127.3" y="41.3">AD11</text>
<text x="127.3" y="39.7">AD10</text>
<text x="128.1" y="38.1">AD9</text>
<text x="128.1" y="36.4">AD8</text>
<text x="101.6" y="47.8">GNT1#</text>
<text x="127.3" y="47.8">AD15</text>
<text x="127.3" y="46.2">AD14</text>
<text x="127.3" y="44.5">AD13</text>
<text x="127.3" y="42.9">AD12</text>
<text x="101.6" y="52.7">REQ1#</text>
<text x="101.6" y="49.4">GNT2#</text>
<text x="127.3" y="52.7">AD18</text>
<text x="127.3" y="51.1">AD17</text>
<text x="127.3" y="49.4">AD16</text>
<text x="101.6" y="54.3">REQ2#</text>
<text x="101.6" y="59.2">GPIO48/ STRAP1#</text>
<text x="127.3" y="59.2">AD22</text>
<text x="127.3" y="57.6">AD21</text>
<text x="127.3" y="55.9">AD20</text>
<text x="127.3" y="54.3">AD19</text>
<text x="101.6" y="64.1">GPIO1</text>
<text x="101.6" y="62.4">GPIO22</text>
<text x="101.6" y="60.8">GPIO17/ STRAP2#</text>
<text x="127.3" y="65.7">AD26</text>
<text x="127.3" y="64.1">AD25</text>
<text x="127.3" y="62.4">AD24</text>
<text x="127.3" y="60.8">AD23</text>
<text x="101.6" y="70.6">PIRQA#</text>
<text x="127.3" y="70.6">AD29</text>
<text x="127.3" y="68.9">AD28</text>
<text x="127.3" y="67.3">AD27</text>
<text x="101.6" y="77">PIRQE#/GPIO2</text>
<text x="101.6" y="75.4">PIRQD#</text>
<text x="101.6" y="73.8">PIRQC#</text>
<text x="101.6" y="72.2">PIRQB#</text>
<text x="127.3" y="73.8">AD31</text>
<text x="127.3" y="72.2">AD30</text>
<text x="101.6" y="82">PIRQH#/GPIO5</text>
<text x="101.6" y="80.3">PIRQG#/GPIO4</text>
<text x="101.6" y="78.7">PIRQF#/GPIO3</text>
<text x="125.9" y="83.6">C/BE2#</text>
<text x="125.9" y="82">C/BE1#</text>
<text x="125.9" y="80.3">C/BE0#</text>
<text x="101.6" y="88.4">RSVD02</text>
<text x="101.6" y="86.8">RSVD01</text>
<text x="101.6" y="85.2">STRAP0#</text>
<text x="125.9" y="85.2">C/BE3#</text>
</g>
<g font-size="1.4">
<text x="167" y="8.6">2,3,5,7,9,10,11,12,13,14,15,16,17,18,19,20,21,22,30</text>
<text x="203.5" y="8.6">+3V</text>
<text x="113.8" y="22.5">U1LB</text>
<text x="205.2" y="23.3">+3V</text>
<text x="68.3" y="26.5">2</text>
<text x="70.1" y="26.5">PCLK_ICH</text>
<text x="67.5" y="33">23</text>
<text x="70.1" y="33">PCI_SERR#</text>
<text x="205.2" y="31.4">+3V</text>
<text x="50.4" y="50">STRAP1# and STRAP2# internal pull high</text>
<text x="205.2" y="55.8">+3V</text>
<text x="54.5" y="62.3">+3V</text>
<text x="205.2" y="67.2">+3V</text>
<text x="205.2" y="81.8">+3V</text>
<text x="56.1" y="86.7">+3V</text>
<text x="130.1" y="94.3">?</text>
<text x="132.7" y="99.5">IRQ</text>
<text x="151.2" y="98.9">Description</text>
<text x="16.3" y="107">PCH_GPIO17</text>
<text x="27.6" y="107">PCH_GPIO48</text>
<text x="141.3" y="102.6">USB UHCI Controller #1, #4</text>
<text x="141.4" y="105.4">AC'97 Codec; option for SMBUS</text>
<text x="16.3" y="108.7">(INT PU)</text>
<text x="17.9" y="113.5">1</text>
<text x="17.9" y="111.9">0</text>
<text x="27.6" y="108.7">(INT PU)</text>
<text x="32.5" y="113.5">0</text>
<text x="32.6" y="111.9">1</text>
<text x="42.3" y="113.5">PCI</text>
<text x="42.3" y="111.9">SPI</text>
<text x="47.2" y="108.6">Boot BIOS Location</text>
<text x="141.4" y="108.6">USB UH Controller #3; SATA/IDE Native Mode</text>
<text x="141.4" y="111.9">USB UHCI Controller #2</text>
<text x="17.9" y="115.1">1</text>
<text x="32.6" y="115.1">1</text>
<text x="42.3" y="115.1">LPC (Default)</text>
<text x="141.4" y="115.1">Internal LAN; Option for SCI, TCO, HPET#0,1,2</text>
<text x="141.4" y="118.4">Option for SCI, TCO, HPET#0,1,2</text>
<text x="16.3" y="123.3">PCH_A16WP</text>
<text x="16.3" y="125">(INT PU)</text>
<text x="141.4" y="121.6">Option for SCI, TCO, HPET#0,1,2</text>
<text x="141.4" y="124.9">USB EHCI Controller; Option for SCI, TCO, HPET#0,1,2</text>
<text x="133.3" y="131.4">PCI_GNT#2</text>
<text x="148" y="131.4">Internal PU</text>
<text x="148" y="133.1">Should not be PD</text>
<text x="235.7" y="191.5">Size</text>
<text x="242.2" y="191.5">Document Number</text>
<text x="289.4" y="191.5">Rev</text>
<text x="235.7" y="196.4">Date:</text>
<text x="241.9" y="196.4">Tuesday, January 19, 2010</text>
<text x="268.3" y="196.4">Sheet</text>
<text x="276.4" y="196.4">8</text>
<text x="281.3" y="196.4">of</text>
<text x="286.1" y="196.4">32</text>
<text x="291" y="193.2">1A</text>
</g>
<g font-size="1.4" fill="#000080">
<text x="100.8" y="19.2">U8003A</text>
<text x="178.9" y="22.5">RP8006</text>
<text x="193.5" y="22.5">8.2KX4</text>
<text x="79.7" y="30.6">T9044</text>
<text x="179.2" y="30.6">RP8005</text>
<text x="193.5" y="30.6">8.2KX4</text>
<text x="75.6" y="59.9">T9076</text>
<text x="75.6" y="58.3">T9077</text>
<text x="178.9" y="55">RP8004</text>
<text x="193.5" y="55">8.2KX4</text>
<text x="63.4" y="61.5">R8024</text>
<text x="63.4" y="63.1">R8102</text>
<text x="74.8" y="61.5">10K/F_4</text>
<text x="74.8" y="63.1">8.2K_4</text>
<text x="182.1" y="69.6">R8026</text>
<text x="182.1" y="66.4">R8025</text>
<text x="193.5" y="69.6">8.2K_4</text>
<text x="193.5" y="66.4">8.2K_4</text>
<text x="178.9" y="81">RP8008</text>
<text x="193.5" y="81">8.2KX4</text>
<text x="65.1" y="87.5">R8101</text>
<text x="65.1" y="85.9">R8109</text>
<text x="76.4" y="87.5">8.2K_4</text>
<text x="76.4" y="85.9">10K/F_4</text>
<text x="78.9" y="84.2">T8003</text>
<text x="102.4" y="93.2">Tiger Point</text>
</g>
<g font-size="1.4" fill="#f00">
<text x="167.8" y="22.4">PCI_INTA#</text>
<text x="86.5" y="28.9">PCI_IRDY#</text>
<text x="86.5" y="24">PCI_DEVSEL# B15</text>
<text x="167.8" y="24">PCI_INTC#</text>
<text x="167.8" y="25.7">PCI_INTF#</text>
<text x="167.8" y="27.3">PCI_INTB#</text>
<text x="86.5" y="35.4">PCI_LOCK#</text>
<text x="86.5" y="32.2">PCI_SERR#</text>
<text x="86.5" y="33.8">PCI_STOP#</text>
<text x="88.1" y="30.5">PME#</text>
<text x="167.8" y="30.5">PCI_IRDY#</text>
<text x="167.8" y="32.2">PCI_LOCK#</text>
<text x="167.8" y="33.8">PCI_PERR#</text>
<text x="167.8" y="35.4">PCI_TRDY#</text>
<text x="86.5" y="40.3">PCI_FRAME#</text>
<text x="86.5" y="38.7">PCI_PERR#</text>
<text x="86.5" y="37">PCI_TRDY#</text>
<text x="86.5" y="53.3">PCI_REQ2#</text>
<text x="86.5" y="51.6">PCI_REQ1#</text>
<text x="83.3" y="58.2">PCH_GPIO48</text>
<text x="83.3" y="59.8">PCH_GPIO17</text>
<text x="167.8" y="54.9">PCI_DEVSEL#</text>
<text x="167.8" y="56.6">PCI_FRAME#</text>
<text x="167.8" y="58.2">PCI_REQ1#</text>
<text x="167.8" y="59.8">PCI_REQ2#</text>
<text x="86.5" y="61.4">PCH_GPIO22</text>
<text x="86.5" y="63">PCH_GPIO1</text>
<text x="86.5" y="69.6">PCI_INTA#</text>
<text x="86.5" y="71.2">PCI_INTB#</text>
<text x="167.8" y="66.3">PCI_STOP#</text>
<text x="167.8" y="69.6">PCI_SERR#</text>
<text x="86.5" y="77.7">PCI_INTF#</text>
<text x="86.5" y="76">PCI_INTE#</text>
<text x="86.5" y="74.4">PCI_INTD#</text>
<text x="86.5" y="72.8">PCI_INTC#</text>
<text x="86.5" y="79.3">PCI_INTG#</text>
<text x="86.5" y="80.9">PCI_INTH#</text>
<text x="167.8" y="82.5">PCI_INTH#</text>
<text x="167.8" y="80.9">PCI_INTD#</text>
<text x="84.9" y="85.8">PCH_RSVD01</text>
<text x="84.9" y="87.4">PCH_RSVD02</text>
<text x="86.5" y="84.2">PCH_A16WP</text>
<text x="167.8" y="84.2">PCI_INTG#</text>
<text x="167.8" y="85.8">PCI_INTE#</text>
</g>
<g font-size="1.2">
<text x="30.9" y="1.2">5</text>
<text x="89.4" y="1.2">4</text>
<text x="147.9" y="1.2">3</text>
<text x="206.5" y="1.2">2</text>
<text x="265" y="1.2">1</text>
<text x=".5" y="27.1">D</text>
<text x="294.7" y="27.1">D</text>
<text x=".5" y="75.8">C</text>
<text x="294.7" y="75.8">C</text>
<text x=".5" y="124.6">B</text>
<text x="294.7" y="124.6">B</text>
<text x=".5" y="173.4">A</text>
<text x="294.7" y="173.4">A</text>
<text x="30.9" y="197.9">5</text>
<text x="89.4" y="197.9">4</text>
<text x="147.9" y="197.9">3</text>
<text x="206.5" y="197.9">2</text>
<text x="265" y="197.9">1</text>
</g>
<g font-size="1.1" fill="#00f">
<text x="113.7" y="18.7">TGP</text>
<text x="112.2" y="37">PCI</text>
<text x="128.1" y="90">1</text>
</g>
</svg>
